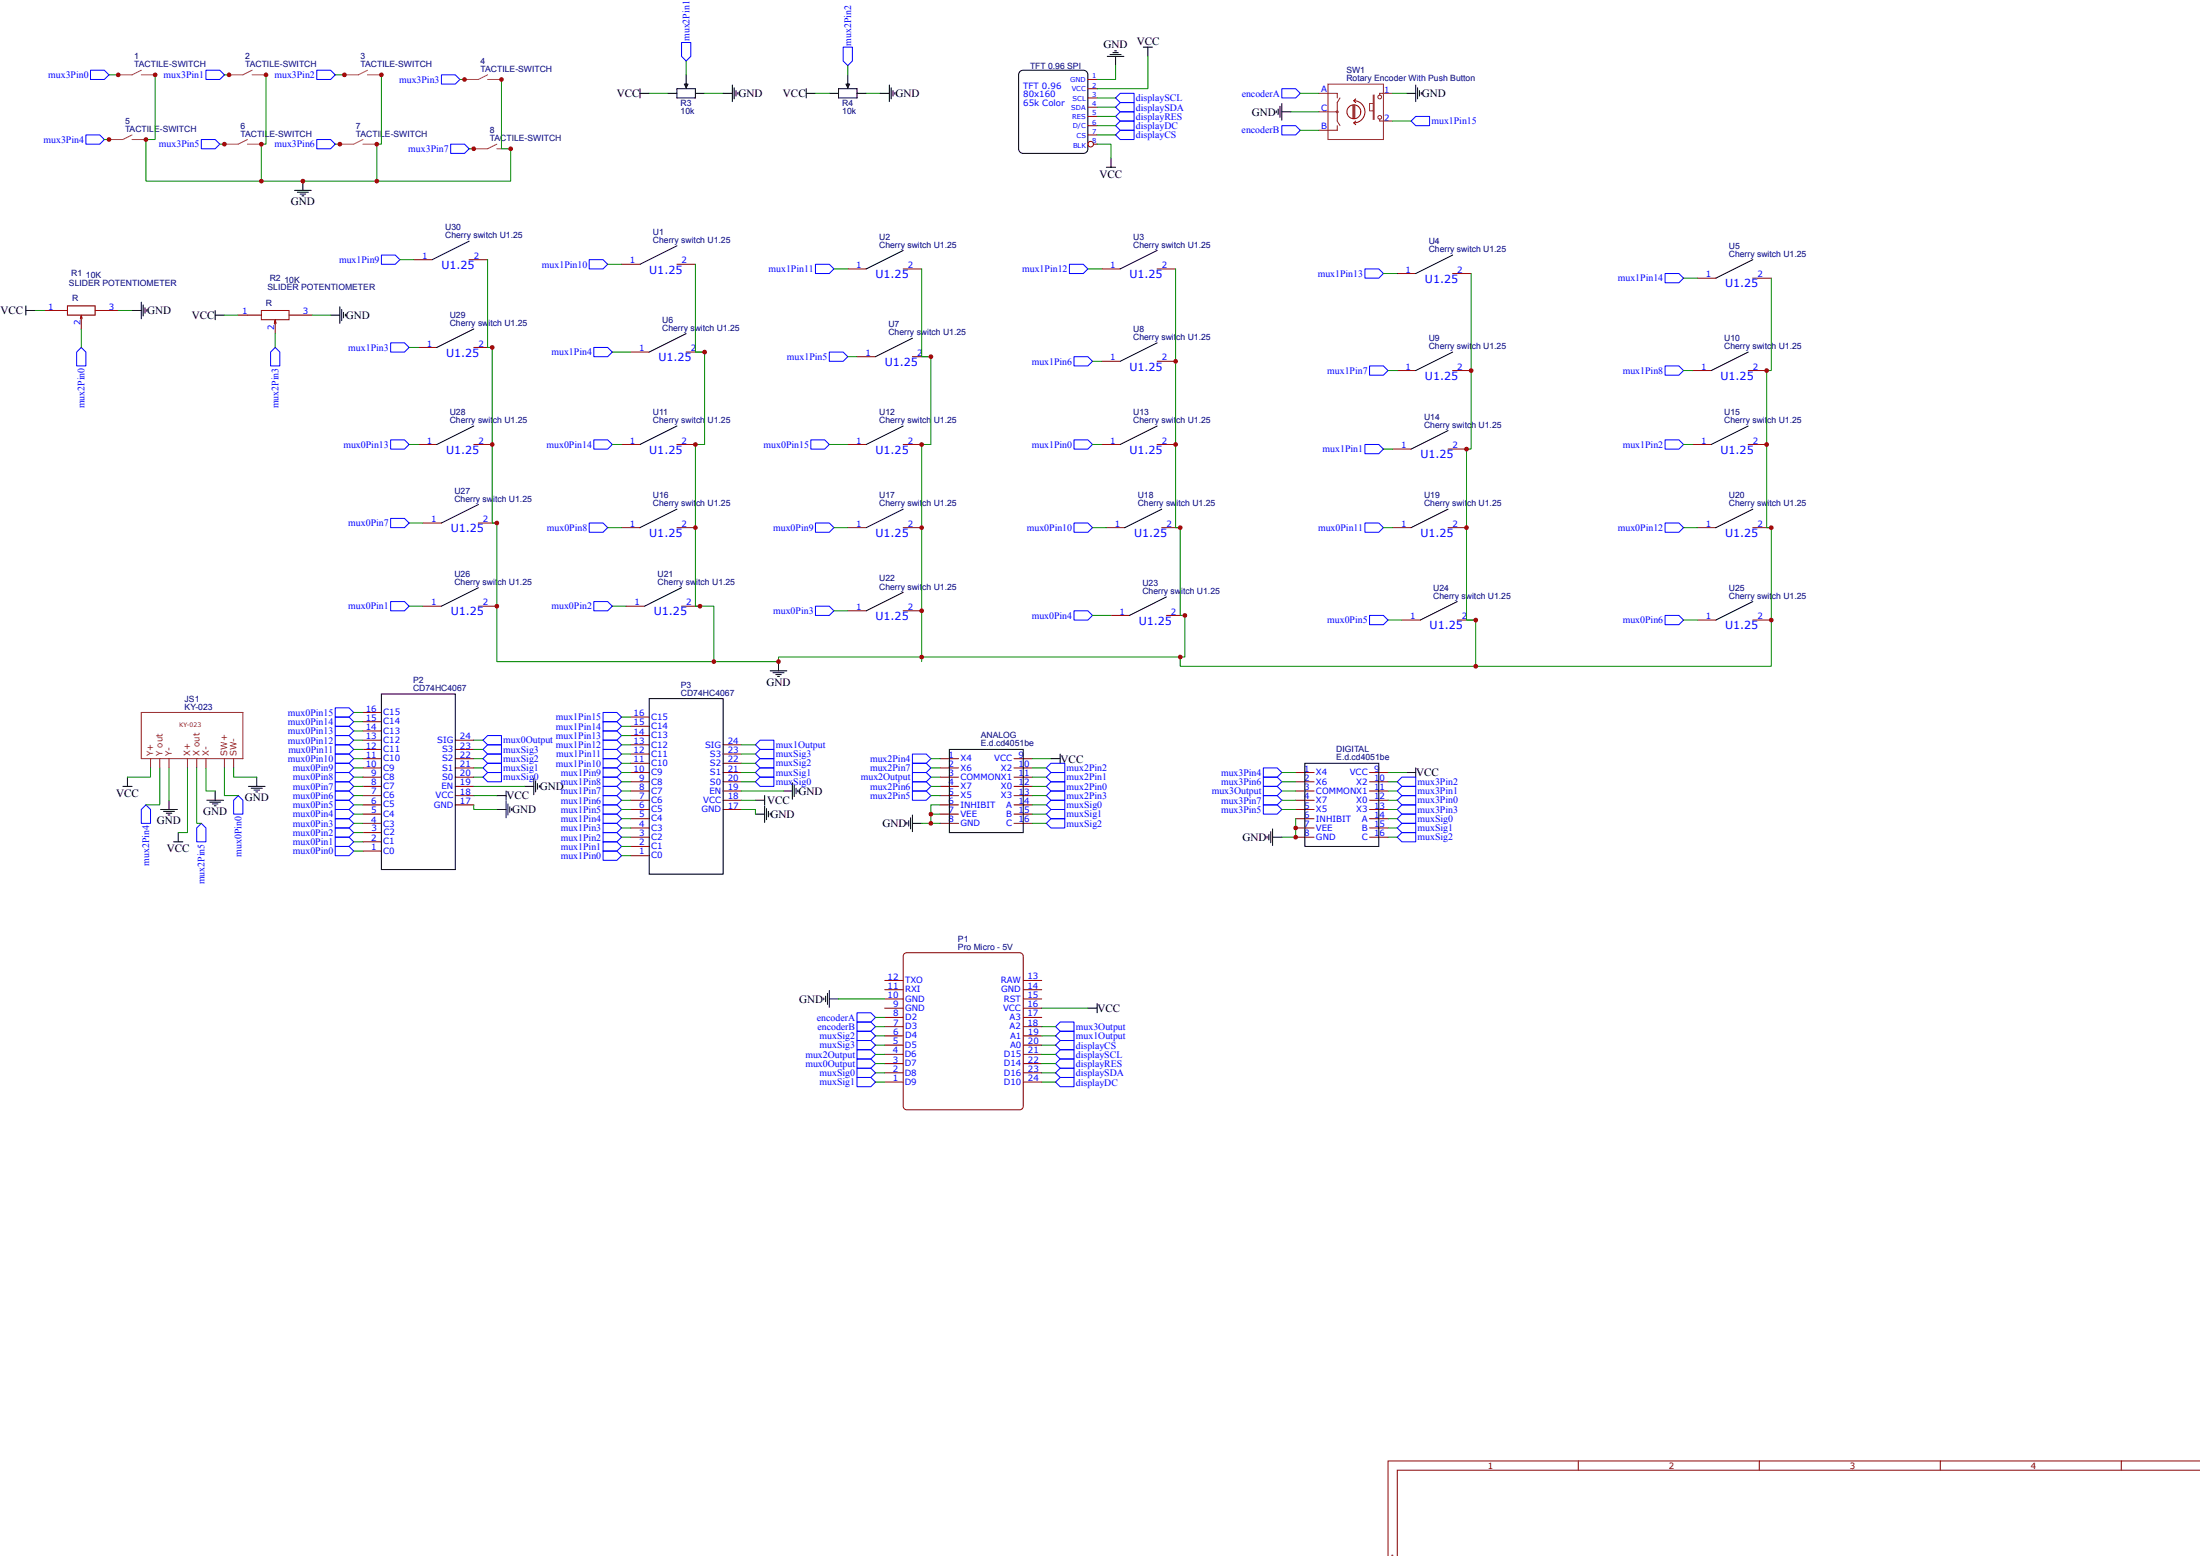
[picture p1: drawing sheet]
<svg xmlns="http://www.w3.org/2000/svg" width="420mm" height="297mm" viewBox="0 0 420 297" stroke-linecap="round" stroke-linejoin="round" font-family="sans-serif">
<path d="M301.4 278.9v1.7M336 278.9v1.7M370.6 278.9v1.7M405.2 278.9v1.7M420.2 278.9h-155.1v18.2M420.2 280.6h-153.3v16.5" fill="none" stroke="#800" stroke-width=".19"/>
<path d="M172.7 182.1l.5-.2h21.5a.71 .71 0 0 1 .7 .7v28.5a.71 .71 0 0 1-.7 .7h-21.5a.71 .71 0 0 1-.7-.7v-28.5z" fill="#fff"/>
<path d="M172.7 182.1l.5-.2h21.5a.71 .71 0 0 1 .7 .7v28.5a.71 .71 0 0 1-.7 .7h-21.5a.71 .71 0 0 1-.7-.7v-28.5z" fill="none" stroke="#800000" stroke-width=".19"/>
<g fill="none" stroke="#800" stroke-width=".19">
<path d="M207.8 15.2h1.7M207.8 16.9h1.7M207.8 18.7h1.7M207.8 20.5h1.7M207.8 22.2h1.7M207.8 24h1.7M207.8 25.8h1.7M208.8 27.5h.7M8.5 59.3h4.4M12.9 58.4h5.3v1.7h-5.3zM18.2 59.3h4.4M49.9 59.3h5.3v1.7h-5.3z"/>
<path d="M79 49.6h3.5M89.6 49.6h3.5M118.7 50.4h3.5M129.3 50.4h3.5M161.9 51.3h3.6M172.5 51.3h3.5M210.4 51.3h3.6M221 51.3h3.5M266.9 52.2h3.5M277.5 52.2h3.5M324.2 53.1h3.5M334.8 53.1h3.5"/>
<path d="M15.3 60.9l.2-.8v2.7M15.5 60.1l.2 .8M45.5 60.1h4.4M52.4 61.7l.2-.7v2.7M52.6 61l.1 .7M55.2 60.1h4.4M79.9 66.3h3.5M90.5 66.3h3.5M120.5 67.2h3.5M131.1 67.2h3.5M163.7 68.1h3.5M174.3 68.1h3.5"/>
<path d="M210.4 69h3.6M221 69h3.5M266.9 70.7h3.5M277.5 70.7h3.5M323.3 70.7h3.5M333.9 70.7h3.5M79.9 84.8h3.5M80.8 99.8h3.5M90.5 84.8h3.5M91.4 99.8h3.5M118.7 84.8h3.5M129.3 84.8h3.5"/>
<path d="M161.9 84.8h3.6M172.5 84.8h3.5M210.4 84.8h3.6M221 84.8h3.5M266 85.7h3.5M276.6 85.7h3.5M323.3 84.8h3.5M333.9 84.8h3.5M80.8 115.7h3.5M91.4 115.7h3.5M118.7 100.7h3.5M119.6 115.7h3.5"/>
<path d="M129.3 100.7h3.5M130.2 115.7h3.5M161.9 100.7h3.6M161.9 116.6h3.6M172.5 100.7h3.5M172.5 116.6h3.5M211.3 100.7h3.5M212.2 117.5h3.5M221.9 100.7h3.5M222.8 117.5h3.5M266 100.7h3.5M267.8 118.4h3.5"/>
<path d="M276.6 100.7h3.5M278.3 118.4h3.6M324.2 100.7h3.5M324.2 118.4h3.5M334.8 100.7h3.5M334.8 118.4h3.5M69.3 139.5h3.5M69.3 137.8h3.5M69.3 136h3.5M120.5 138.6h3.5M120.5 136.9h3.5M69.3 158.9h3.5"/>
<path d="M69.3 157.2h3.5M69.3 155.4h3.5M69.3 153.6h3.5M69.3 151.9h3.5M69.3 150.1h3.5M69.3 148.3h3.5M69.3 146.6h3.5M69.3 144.8h3.5M69.3 143.1h3.5M69.3 141.3h3.5M87 153.6h3.5M87 151.9h3.5"/>
<path d="M87 150.1h3.5M87 148.3h3.5M87 146.6h3.5M87 144.8h3.5M87 143.1h3.5M87 141.3h3.5M120.5 159.8h3.5M120.5 158h3.5M120.5 156.3h3.5M120.5 154.5h3.5M120.5 152.8h3.5M120.5 151h3.5"/>
<path d="M120.5 149.2h3.5M120.5 147.5h3.5M120.5 145.7h3.5M120.5 143.9h3.5M120.5 142.2h3.5M120.5 140.4h3.5M138.1 154.5h3.5M138.1 152.8h3.5M138.1 151h3.5M138.1 149.2h3.5M138.1 147.5h3.5M138.1 145.7h3.5"/>
<path d="M138.1 143.9h3.5M138.1 142.2h3.5M179.6 157.2h3.5M179.6 155.4h3.5M179.6 153.6h3.5M179.6 151.9h3.5M179.6 150.1h3.5M179.6 148.3h3.5M179.6 146.6h3.5M179.6 144.8h3.5M193.7 157.2h3.5M193.7 155.4h3.5"/>
<path d="M193.7 153.6h3.5M193.7 151.9h3.5M193.7 150.1h3.5M193.7 148.3h3.5M193.7 146.6h3.5M193.7 144.8h3.5M247.5 159.8h3.5M247.5 158h3.5M247.5 156.3h3.5M247.5 154.5h3.5M247.5 152.8h3.5M247.5 151h3.5"/>
<path d="M247.5 149.2h3.5M247.5 147.5h3.5M261.6 159.8h3.5M261.6 158h3.5M261.6 156.3h3.5M261.6 154.5h3.5M261.6 152.8h3.5M261.6 151h3.5M261.6 149.2h3.5M261.6 147.5h3.5M69.3 162.5h3.5M69.3 160.7h3.5"/>
<path d="M120.5 163.3h3.5M120.5 161.6h3.5M169 199.5h3.5M169 197.7h3.5M169 196h3.5M169 194.2h3.5M169 192.4h3.5M169 190.7h3.5M169 188.9h3.5M169 187.1h3.5M195.4 199.5h3.6M195.4 197.7h3.6"/>
<path d="M195.4 196h3.6M195.4 194.2h3.6M195.4 192.4h3.6M195.4 190.7h3.6M195.4 188.9h3.6M195.4 187.1h3.6M169 206.6h3.5M169 204.8h3.5M169 203h3.5M169 201.3h3.5M195.4 206.6h3.6M195.4 204.8h3.6"/>
<path d="M195.4 203h3.6M195.4 201.3h3.6"/>
<circle cx="208.3" cy="27.5" r=".53"/>
</g>
<g fill="none" stroke="#000" stroke-width=".19">
<path d="M122.2 17.8h1.8M122.2 16.9v1.8M127.5 17.8h1.8M129.3 16.9h3.5v1.8h-3.5zM130.7 16.1h.7l-.3 .7zM131.1 14.3v1.8M132.8 17.8h1.8M138.1 17.8h1.8M139.9 16.2v3.2M140.2 16.8v2.1M140.6 17.3v1M140.9 17.6v.4"/>
<path d="M154 17.8h1.8M154 16.9v1.8M158.4 17.8h1.8M160.2 16.9h3.5v1.8h-3.5zM161.6 16.1h.7l-.4 .7zM161.9 14.3v1.8M163.7 17.8h1.8M168.1 17.8h1.8M169.9 16.2v3.2M170.2 16.8v2.1M170.6 17.3v1M170.9 17.6v.4"/>
<path d="M194.8 13.7l.6-.3h11.5a.88 .88 0 0 1 .9 .9v14.1a.88 .88 0 0 1-.9 .9h-11.5a.88 .88 0 0 1-.8-.9v-14.1zM211.5 10.8h3.2M212 10.4h2.1M212.5 10.1h1.1M212.9 9.7h.4M213.1 10.8v1.7M218.4 9h1.7M219.3 9v1.8M244.8 19.8v3.1M268.6 17.8h1.8M270.4 16.2v3.2M270.8 16.8v2.1"/>
<path d="M271.1 17.3v1M271.5 17.6v.4M56.3 36.3h3.1M56.8 36.7h2.1M57.3 37h1.1M57.7 37.4h.3M57.9 34.6v1.7M211.3 31.9h1.8M212.2 30.2v1.7M243.8 21.2v.3M244.1 20.8v1.1M244.5 20.3v2.1"/>
<path d="M244.8 21.3h1.8M4.9 59.3h1.8M4.9 58.4v1.7M25.2 59.3h1.8M27 57.7v3.2M27.3 58.2v2.1M27.7 58.7v1.1M28 59.1v.3M41.1 59.3v1.7M64.9 58.6v3.1M65.3 59.1v2.1M65.6 59.6v1.1"/>
<path d="M66 60v.3M89.6 46l-7.1 3.6M129.3 46.9l-7.1 3.5M172.5 47.8l-7 3.5M221 47.8l-7 3.5M277.5 48.7l-7.1 3.5M334.8 49.6l-7.1 3.5M41.1 60.1h1.8M63.1 60.1h1.8M90.5 62.8l-7.1 3.5M131.1 63.7l-7.1 3.5M174.3 64.6l-7.1 3.5"/>
<path d="M221 65.4l-7 3.6M277.5 67.2l-7.1 3.5M333.9 67.2l-7.1 3.5M90.5 81.3l-7.1 3.5M91.4 96.3l-7.1 3.5M129.3 81.3l-7.1 3.5M129.3 97.2l-7.1 3.5M172.5 81.3l-7 3.5M172.5 97.2l-7 3.5M221 81.3l-7 3.5M221.9 97.2l-7.1 3.5M276.6 82.2l-7.1 3.5"/>
<path d="M276.6 97.2l-7.1 3.5M333.9 81.3l-7.1 3.5M334.8 97.2l-7.1 3.5M91.4 112.2l-7.1 3.5M130.2 112.2l-7.1 3.5M172.5 113.1l-7 3.5M222.8 113.9l-7.1 3.6M278.3 114.8l-7 3.6M334.8 114.8l-7.1 3.6M72.8 132.5h14.2v33.5h-14.2zM124 133.4h14.1v33.5h-14.1zM147.1 128.1h3.2"/>
<path d="M147.6 128.4h2.2M148.2 128.8h1M148.5 129.1h.4M148.7 126.3v1.8M23.5 150.1h1.7M24.3 148.3v1.8M30.7 154.5h3.2M31.2 154.9h2.1M31.7 155.2h1.1M32.1 155.6h.4M32.3 152.8v1.7M34 158.9v1.8"/>
<path d="M39.5 152.8h3.2M40 153.1h2.2M40.6 153.5h1M40.9 153.8h.4M41.1 151v1.8M47.4 150.1h3.2M48 150.5h2.1M48.5 150.8h1.1M48.9 151.2h.3M49 148.3v1.8M94.9 151.9h1.8M94.9 154.5h1.8"/>
<path d="M96.7 151v1.8M96.7 152.9v3.2M97 153.5v2.1M97.4 154v1M97.7 154.3v.4M100.2 150.1h1.8M102 148.5v3.2M102.3 149v2.2M102.7 149.6v1M103 149.9v.4M144.3 152.8h1.7M144.3 155.4h1.7"/>
<path d="M146 151.9v1.7M146 153.8v3.2M146.4 154.3v2.2M146.8 154.9v1M147.1 155.2v.4M149.6 151h1.7M151.3 149.4v3.2M151.7 149.9v2.1M152 150.5v1M152.4 150.8v.4M173.2 157v.3M173.6 156.6v1.1"/>
<path d="M173.9 156.1v2.1M174.3 157.2h1.7M174.3 155.6v3.2M181.3 143.1h14.1v15.8h-14.1zM200.7 144.8h1.8M202.5 143.9v1.8M242 159.6v.4M242.4 159.3v1M242.7 158.8v2.1M243.1 159.8h1.7M243.1 158.2v3.2M249.2 145.7h14.1v15.9h-14.1z"/>
<path d="M268.6 147.5h1.8M270.4 146.6v1.7M33.2 160.7h1.7M157.3 190.5v.4M157.7 190.1v1.1M158 189.6v2.1M158.4 190.7h1.8M158.4 189.1v3.2M207.8 192.4h1.7M209.5 191.6v1.7"/>
</g>
<g fill="none" stroke="#a54b4b" stroke-width=".19">
<path d="M22.6 14.3h.1M27 13.4l-1.8 .9h-2.6M27 14.3h2.6M29.6 14.3h.1M43.7 14.3h.1M48.2 13.4l-1.8 .9h-2.7M48.2 14.3h2.6M50.8 14.3h.1M65.8 14.3h.1M70.2 13.4l-1.8 .9h-2.6M70.2 14.3h2.6M72.8 14.3h.1"/>
<path d="M88.7 15.2h.1M93.1 14.3l-1.7 .9h-2.7M93.1 15.2h2.7M95.8 15.2h.1M20.8 26.6h.1M25.2 25.8l-1.7 .8h-2.7M25.2 26.6h2.7M27.9 26.6h.1M42.9 27.5h.1M47.3 26.6l-1.8 .9h-2.6M47.3 27.5h2.6M49.9 27.5h.1"/>
<path d="M64.9 27.5h.1M69.3 26.6l-1.7 .9h-2.7M69.3 27.5h2.7M72 27.5h.1M90.5 28.4h.1M94.9 27.5l-1.8 .9h-2.6M94.9 28.4h2.6M97.5 28.4h.1"/>
</g>
<g fill="none" stroke="#8d2323" stroke-width=".19">
<path d="M131.1 16.1v.7M161.9 16.1v.7M251.9 17.8h3.5v.9M253.6 16.1h10.6v10.5h-10.6zM255.9 18.7l-.5 .9v3.5l.5 .9M262.3 18.2h.2v4.6h-.2zM262.3 19.8h-.7v1.4h.7M266 17.8h-2.5v.4M251.9 21.3h3.5M255.4 24v.9h-3.5M263.5 22.8v.3h2.5M27 136h19.4v8.8h-19.4z"/>
<path d="M28.8 144.8v1.8M30.5 144.8v1.8M32.3 144.8v1.8M35.8 144.8v1.8M37.6 144.8v1.8M39.3 144.8v1.8M42.9 144.8v1.8M44.6 144.8v1.8"/>
<circle cx="263.5" cy="18.5" r=".35"/>
<circle cx="255.4" cy="21.3" r=".18"/>
<circle cx="263.5" cy="22.4" r=".35"/>
</g>
<path d="M258.6 19.2a2.12 2.12 0 0 1 2.1 2.1 2.12 2.12 0 0 1-2.1 2.2M258.6 19.2l.3 .4M258.9 18.9l-.3 .3M258.4 20.1v2.5M258.6 23.5l.3 .3M258.6 20.1v2.5M258.8 20.1v2.5M258.9 23.1l-.3 .4M259.9 21.3a1.32 1.32 0 0 0-1.9-1.1 1.32 1.32 0 0 0-.2 2.2 1.32 1.32 0 0 0 2.1-.8v-.2" fill="none" stroke="#840000" stroke-width=".19"/>
<path d="M130.7 16.1h.7l-.3 .7zM161.6 16.1h.7l-.4 .7z" fill="#000"/>
<g fill="none" stroke="#080" stroke-width=".19">
<path d="M20.8 14.3h1.8M29.6 14.3v12.3h-1.7v8h22M42.9 14.3h.8M50.8 14.3v13.2h-.9v7.1h47.6v-6.2h-1.7v-13.2M64 14.3h1.8M72.8 14.3v13.2h-.8v7.1M87.8 15.2h.9M124 17.8h3.5M131.1 11.6v2.7M134.6 17.8h3.5M155.8 17.8h2.6M161.9 12.5v1.8"/>
<path d="M165.5 17.8h2.6M209.5 18.7h3.6M213.1 12.5v2.7h-3.6M219.3 10.8v6.1h-9.8M248.4 17.8h3.5M266 17.8h2.6M19.9 26.6h.9M42 27.5h.9M64 27.5h.9M89.6 28.4h.9M209.5 27.5h2.7v2.7M209.5 20.5h3.6"/>
<path d="M209.5 22.2h3.6M209.5 24h3.6M209.5 25.8h3.6M246.6 21.3h5.3M248.4 24.9h3.5M266 23.1h3.5M6.7 59.3h1.8M22.6 59.3h2.6M76.4 49.6h2.6M93.1 49.6v16.7h.9v33.5h.9v26.5h53.8v-.9h77.6v-7.9h-.9v-16.8h-.9v-49.4M116.1 50.4h2.6M132.8 50.4v16.8h1.8v17.6h-1.8v30.9h3.5v10.6"/>
<path d="M159.3 51.3h2.6M176 51.3v16.8h1.8v16.7h-1.8v41.5M207.8 51.3h2.6M264.2 52.2h2.7M281 52.2v33.5h-.9v32.7h1.8v8.8h-56.5v-1.8M321.6 53.1h2.6M338.3 53.1v17.6h-.9v30h.9v26.5h-56.4M15.5 62.8v3.5M42.9 60.1h2.6M52.6 63.7v2.6M59.6 60.1h3.5M78.1 66.3h1.8"/>
<path d="M116.9 67.2h3.6M161.9 68.1h1.8M208.7 69h1.7M265.1 70.7h1.8M321.6 70.7h1.7M78.1 84.8h1.8M78.1 99.8h2.7M116.9 84.8h1.8M158.4 84.8h3.5M208.7 84.8h1.7M264.2 85.7h1.8M321.6 84.8h1.7"/>
<path d="M78.1 115.7h2.7M116.1 100.7h2.6M116.9 115.7h2.7M159.3 100.7h2.6M159.3 116.6h2.6M208.7 100.7h2.6M208.7 117.5h3.5M264.2 100.7h1.8M265.1 118.4h2.7M321.6 100.7h2.6M321.6 118.4h2.6M67.6 136h1.7"/>
<path d="M67.6 137.8h1.7M67.6 139.5h1.7M118.7 136.9h1.8M118.7 138.6h1.8M28.8 146.6v1.7h-4.5M30.5 146.6v7h-2.6M32.3 146.6v6.2M35.8 146.6v12.3h-1.8M37.6 146.6v10.6h.9M39.3 146.6v4.4h1.8M42.9 146.6v5.3h2.6M44.6 146.6v1.7h4.4"/>
<path d="M67.6 157.2h1.7M67.6 151.9h1.7M67.6 144.8h1.7M67.6 150.1h1.7M67.6 141.3h1.7M67.6 143.1h1.7M67.6 146.6h1.7M67.6 148.3h1.7M67.6 153.6h1.7M67.6 155.4h1.7M67.6 158.9h1.7M90.5 153.6v.9h4.4"/>
<path d="M90.5 151.9h4.4M90.5 144.8h1.8M90.5 150.1h9.7M90.5 141.3h1.8M90.5 143.1h1.8M90.5 146.6h1.8M90.5 148.3h1.8M118.7 152.8h1.8M118.7 147.5h1.8M118.7 151h1.8M118.7 140.4h1.8M118.7 142.2h1.8"/>
<path d="M118.7 143.9h1.8M118.7 145.7h1.8M118.7 149.2h1.8M118.7 154.5h1.8M118.7 156.3h1.8M118.7 158h1.8M118.7 159.8h1.8M141.6 154.5h2.7v.9M141.6 152.8h2.7M141.6 147.5h2.7M141.6 151h8M141.6 142.2h2.7"/>
<path d="M141.6 143.9h2.7M141.6 145.7h2.7M141.6 149.2h2.7M176 157.2h3.6M177.8 151.9h1.8M177.8 144.8h1.8M177.8 150.1h1.8M177.8 146.6h1.8M177.8 148.3h1.8M179.6 155.4h-1.8v1.8M179.6 153.6h-1.8v1.8M197.2 157.2h2.6"/>
<path d="M197.2 151.9h2.6M197.2 144.8h3.5M197.2 150.1h2.6M197.2 146.6h2.6M197.2 148.3h2.6M197.2 153.6h2.6M197.2 155.4h2.6M244.8 152.8h2.7M244.8 147.5h2.7M244.8 151h2.7M244.8 149.2h2.7M244.8 154.5h2.7"/>
<path d="M247.5 156.3v3.5h-2.7M265.1 152.8h1.8M265.1 147.5h3.5M265.1 151h1.8M265.1 149.2h1.8M265.1 154.5h1.8M265.1 156.3h1.8M265.1 158h1.8M265.1 159.8h1.8M67.6 160.7h1.7M67.6 162.5h1.7M118.7 161.6h1.8"/>
<path d="M118.7 163.3h1.8M160.2 190.7h8.8M167.2 194.2h1.8M167.2 196h1.8M167.2 197.7h1.8M167.2 199.5h1.8M199 192.4h8.8M199 196h2.6M199 197.7h2.6M199 199.5h2.6M167.2 201.3h1.8M167.2 203h1.8"/>
<path d="M167.2 204.8h1.8M167.2 206.6h1.8M199 201.3h2.6M199 203h2.6M199 204.8h2.6M199 206.6h2.6"/>
</g>
<g fill="none" stroke="#00f" stroke-width=".19">
<path d="M17.3 13.4h2.6l.9 .9-.9 .9h-2.6zM39.3 13.4h2.7l.9 .9-.9 .9h-2.7zM60.5 13.4h2.6l.9 .9-.9 .9h-2.6zM84.3 14.3h2.7l.8 .9-.8 .9h-2.7zM130.2 8.1h1.7v2.7l-.8 .8-.9-.8zM161 9h1.8v2.6l-.9 .9-.9-.9zM213.1 18.7l.9-.9h2.6v1.8h-2.6zM244.8 16.9h2.7l.9 .9-.9 .9h-2.7zM16.4 25.8h2.6l.9 .8-.9 .9h-2.6zM38.5 26.6h2.6l.9 .9-.9 .9h-2.6zM60.5 26.6h2.6l.9 .9-.9 .9h-2.6zM86.1 27.5h2.6l.9 .9-.9 .9h-2.6z"/>
<path d="M213.1 25.8l.9-.9h2.6v1.7h-2.6zM213.1 24l.9-.9h2.6v1.8h-2.6zM213.1 22.2l.9-.9h2.6v1.8h-2.6zM213.1 20.5l.9-.9h2.6v1.7h-2.6zM244.8 24h2.7l.9 .9-.9 .9h-2.7zM269.5 23.1l.9-.9h2.6v1.8h-2.6zM72.8 48.7h2.7l.9 .9-.9 .8h-2.7zM112.5 49.6h2.7l.9 .8-.9 .9h-2.7zM155.8 50.4h2.6l.9 .9-.9 .9h-2.6zM204.3 50.4h2.6l.9 .9-.9 .9h-2.6zM260.7 51.3h2.6l.9 .9-.9 .9h-2.6zM318 52.2h2.7l.9 .9-.9 .9h-2.7z"/>
<path d="M15.5 66.3l.9 .9v2.7h-1.8v-2.7zM52.6 66.3l.8 .9v2.7h-1.7v-2.7zM74.6 65.4h2.7l.8 .9-.8 .9h-2.7zM113.4 66.3h2.7l.8 .9-.8 .9h-2.7zM158.4 67.2h2.6l.9 .9-.9 .9h-2.6zM205.1 68.1h2.7l.9 .9-.9 .9h-2.7zM261.6 69.9h2.6l.9 .8-.9 .9h-2.6zM318 69.9h2.7l.9 .8-.9 .9h-2.7zM74.6 99h2.7l.8 .8-.8 .9h-2.7zM74.6 84h2.7l.8 .8-.8 .9h-2.7zM112.5 99.8h2.7l.9 .9-.9 .9h-2.7zM113.4 84h2.7l.8 .8-.8 .9h-2.7z"/>
<path d="M154.9 84h2.6l.9 .8-.9 .9h-2.6zM155.8 99.8h2.6l.9 .9-.9 .9h-2.6zM205.1 84h2.7l.9 .8-.9 .9h-2.7zM205.1 99.8h2.7l.9 .9-.9 .9h-2.7zM260.7 84.8h2.6l.9 .9-.9 .9h-2.6zM260.7 99.8h2.6l.9 .9-.9 .9h-2.6zM318 84h2.7l.9 .8-.9 .9h-2.7zM318 99.8h2.7l.9 .9-.9 .9h-2.7zM74.6 114.8h2.7l.8 .9-.8 .9h-2.7zM113.4 114.8h2.7l.8 .9-.8 .9h-2.7zM155.8 115.7h2.6l.9 .9-.9 .9h-2.6zM205.1 116.6h2.7l.9 .9-.9 .9h-2.7z"/>
<path d="M261.6 117.5h2.6l.9 .9-.9 .8h-2.6zM318 117.5h2.7l.9 .9-.9 .8h-2.7zM64 135.1h2.7l.9 .9-.9 .9h-2.7zM64 136.9h2.7l.9 .9-.9 .8h-2.7zM64 138.6h2.7l.9 .9-.9 .9h-2.7zM115.2 136h2.6l.9 .9-.9 .9h-2.6zM115.2 137.8h2.6l.9 .8-.9 .9h-2.6zM115.2 139.5h2.6l.9 .9-.9 .9h-2.6zM27.9 153.6l.9 .9v2.7h-1.8v-2.7zM38.5 157.2l.8 .8v2.7h-1.7v-2.7zM45.5 151.9l.9 .9v2.6h-1.8v-2.6zM64 140.4h2.7l.9 .9-.9 .9h-2.7z"/>
<path d="M64 142.2h2.7l.9 .9-.9 .8h-2.7zM64 143.9h2.7l.9 .9-.9 .9h-2.7zM64 145.7h2.7l.9 .9-.9 .9h-2.7zM64 147.5h2.7l.9 .8-.9 .9h-2.7zM64 149.2h2.7l.9 .9-.9 .9h-2.7zM64 151h2.7l.9 .9-.9 .9h-2.7zM64 152.8h2.7l.9 .8-.9 .9h-2.7zM64 154.5h2.7l.9 .9-.9 .9h-2.7zM64 156.3h2.7l.9 .9-.9 .8h-2.7zM64 158h2.7l.9 .9-.9 .9h-2.7zM64 159.8h2.7l.9 .9-.9 .9h-2.7zM92.3 141.3l.8-.9h2.7v1.8h-2.7z"/>
<path d="M92.3 144.8l.8-.9h2.7v1.8h-2.7zM92.3 148.3l.8-.8h2.7v1.7h-2.7zM93.1 142.2h2.7v1.7h-2.7l-.8-.8zM93.1 145.7h2.7v1.8h-2.7l-.8-.9zM115.2 141.3h2.6l.9 .9-.9 .9h-2.6zM115.2 143.1h2.6l.9 .8-.9 .9h-2.6zM115.2 144.8h2.6l.9 .9-.9 .9h-2.6zM115.2 146.6h2.6l.9 .9-.9 .8h-2.6zM115.2 148.3h2.6l.9 .9-.9 .9h-2.6zM115.2 150.1h2.6l.9 .9-.9 .9h-2.6zM115.2 151.9h2.6l.9 .9-.9 .8h-2.6zM115.2 153.6h2.6l.9 .9-.9 .9h-2.6z"/>
<path d="M115.2 155.4h2.6l.9 .9-.9 .9h-2.6zM115.2 157.2h2.6l.9 .8-.9 .9h-2.6zM115.2 158.9h2.6l.9 .9-.9 .9h-2.6zM144.3 142.2l.9-.9h2.6v1.8h-2.6zM144.3 143.9l.9-.8h2.6v1.7h-2.6zM144.3 145.7l.9-.9h2.6v1.8h-2.6zM144.3 147.5l.9-.9h2.6v1.7h-2.6zM144.3 149.2l.9-.9h2.6v1.8h-2.6zM174.3 143.9h2.6l.9 .9-.9 .9h-2.6zM174.3 145.7h2.6l.9 .9-.9 .9h-2.6zM174.3 147.5h2.6l.9 .8-.9 .9h-2.6zM174.3 149.2h2.6l.9 .9-.9 .9h-2.6z"/>
<path d="M174.3 151h2.6l.9 .9-.9 .9h-2.6zM199.8 146.6l.9-.9h2.7v1.8h-2.7zM199.8 148.3l.9-.8h2.7v1.7h-2.7zM199.8 150.1l.9-.9h2.7v1.8h-2.7zM199.8 151.9l.9-.9h2.7v1.8h-2.7zM199.8 153.6l.9-.8h2.7v1.7h-2.7zM199.8 155.4l.9-.9h2.7v1.8h-2.7zM199.8 157.2l.9-.9h2.7v1.7h-2.7zM241.3 146.6h2.6l.9 .9-.9 .8h-2.6zM241.3 148.3h2.6l.9 .9-.9 .9h-2.6zM241.3 150.1h2.6l.9 .9-.9 .9h-2.6zM241.3 151.9h2.6l.9 .9-.9 .8h-2.6z"/>
<path d="M241.3 153.6h2.6l.9 .9-.9 .9h-2.6zM266.9 149.2l.9-.9h2.6v1.8h-2.6zM266.9 151l.9-.9h2.6v1.8h-2.6zM266.9 152.8l.9-.9h2.6v1.7h-2.6zM266.9 154.5l.9-.9h2.6v1.8h-2.6zM266.9 156.3l.9-.9h2.6v1.8h-2.6zM266.9 158l.9-.8h2.6v1.7h-2.6zM266.9 159.8l.9-.9h2.6v1.8h-2.6zM64 161.6h2.7l.9 .9-.9 .8h-2.7zM115.2 160.7h2.6l.9 .9-.9 .9h-2.6zM115.2 162.5h2.6l.9 .8-.9 .9h-2.6zM163.7 193.3h2.6l.9 .9-.9 .9h-2.6z"/>
<path d="M163.7 195.1h2.6l.9 .9-.9 .9h-2.6zM163.7 196.9h2.6l.9 .8-.9 .9h-2.6zM163.7 198.6h2.6l.9 .9-.9 .9h-2.6zM201.6 199.5l.9-.9h2.6v1.8h-2.6zM202.5 195.1h2.6v1.8h-2.6l-.9-.9zM202.5 196.9h2.6v1.7h-2.6l-.9-.9zM163.7 200.4h2.6l.9 .9-.9 .8h-2.6zM163.7 202.1h2.6l.9 .9-.9 .9h-2.6zM163.7 203.9h2.6l.9 .9-.9 .9h-2.6zM163.7 205.7h2.6l.9 .9-.9 .8h-2.6zM201.6 206.6l.9-.9h2.6v1.7h-2.6zM202.5 200.4h2.6v1.7h-2.6l-.9-.8z"/>
<path d="M202.5 202.1h2.6v1.8h-2.6l-.9-.9zM202.5 203.9h2.6v1.8h-2.6l-.9-.9z"/>
</g>
<g fill="#c00">
<circle cx="177.8" cy="157.2" r=".44"/>
<circle cx="177.8" cy="155.4" r=".44"/>
<circle cx="247.5" cy="159.8" r=".44"/>
<circle cx="247.5" cy="158" r=".44"/>
<circle cx="94.9" cy="99.8" r=".44"/>
<circle cx="94" cy="84.8" r=".44"/>
<circle cx="94" cy="66.3" r=".44"/>
<circle cx="132.8" cy="100.7" r=".44"/>
<circle cx="133.7" cy="115.7" r=".44"/>
<circle cx="132.8" cy="84.8" r=".44"/>
<circle cx="134.6" cy="67.2" r=".44"/>
<circle cx="177.8" cy="68.1" r=".44"/>
<circle cx="176" cy="84.8" r=".44"/>
<circle cx="176" cy="100.7" r=".44"/>
<circle cx="176" cy="116.6" r=".44"/>
<circle cx="224.5" cy="69" r=".44"/>
<circle cx="224.5" cy="84.8" r=".44"/>
<circle cx="225.4" cy="100.7" r=".44"/>
<circle cx="281" cy="70.7" r=".44"/>
<circle cx="280.1" cy="85.7" r=".44"/>
<circle cx="280.1" cy="100.7" r=".44"/>
<circle cx="281.9" cy="118.4" r=".44"/>
<circle cx="337.4" cy="70.7" r=".44"/>
<circle cx="337.4" cy="84.8" r=".44"/>
<circle cx="338.3" cy="100.7" r=".44"/>
<circle cx="338.3" cy="118.4" r=".44"/>
<circle cx="29.6" cy="14.3" r=".44"/>
<circle cx="27.9" cy="26.6" r=".44"/>
<circle cx="50.8" cy="14.3" r=".44"/>
<circle cx="49.9" cy="27.5" r=".44"/>
<circle cx="72.8" cy="14.3" r=".44"/>
<circle cx="72" cy="27.5" r=".44"/>
<circle cx="95.8" cy="15.2" r=".44"/>
<circle cx="97.5" cy="28.4" r=".44"/>
<circle cx="72" cy="34.6" r=".44"/>
<circle cx="57.9" cy="34.6" r=".44"/>
<circle cx="49.9" cy="34.6" r=".44"/>
<circle cx="136.3" cy="126.3" r=".44"/>
<circle cx="94.9" cy="115.7" r=".44"/>
<circle cx="176" cy="125.4" r=".44"/>
<circle cx="148.7" cy="126.3" r=".44"/>
<circle cx="226.3" cy="117.5" r=".44"/>
<circle cx="225.4" cy="125.4" r=".44"/>
<circle cx="281.9" cy="127.2" r=".44"/>
<circle cx="22.6" cy="14.3" r=".44"/>
<circle cx="20.8" cy="26.6" r=".44"/>
<circle cx="42.9" cy="27.5" r=".44"/>
<circle cx="43.7" cy="14.3" r=".44"/>
<circle cx="65.8" cy="14.3" r=".44"/>
<circle cx="64.9" cy="27.5" r=".44"/>
<circle cx="90.5" cy="28.4" r=".44"/>
<circle cx="88.7" cy="15.2" r=".44"/>
</g>
<g font-size="2.1">
<text x="210.8" y="9.2">GND</text>
<text x="217.1" y="8.6">VCC</text>
<text x="117.8" y="18.6">VCC</text>
<text x="141" y="18.6">GND</text>
<text x="149.5" y="18.6">VCC</text>
<text x="171" y="18.6">GND</text>
<text x="239.1" y="22">GND</text>
<text x="271.6" y="18.6">GND</text>
<text x="210" y="33.9">VCC</text>
<text x="55.6" y="39.2">GND</text>
<text x=".1" y="60">VCC</text>
<text x="28.1" y="60">GND</text>
<text x="36.7" y="60.9">VCC</text>
<text x="66.1" y="60.9">GND</text>
<text x="146.4" y="130.9">GND</text>
<text x="202.6" y="145.6">VCC</text>
<text x="270.5" y="148.2">VCC</text>
<text x="22.2" y="152">VCC</text>
<text x="38.8" y="155.6">GND</text>
<text x="46.7" y="152.9">GND</text>
<text x="96.7" y="152.6">VCC</text>
<text x="97.8" y="155.3">GND</text>
<text x="103.1" y="150.8">GND</text>
<text x="146.5" y="153.5">VCC</text>
<text x="152.5" y="151.7">GND</text>
<text x="30" y="157.3">GND</text>
<text x="147.2" y="156.1">GND</text>
<text x="168.5" y="157.9">GND</text>
<text x="237.3" y="160.5">GND</text>
<text x="31.9" y="162.6">VCC</text>
<text x="152.7" y="191.4">GND</text>
<text x="209.6" y="193.2">VCC</text>
</g>
<g font-size="2.1" fill="#00f">
<text x="84.3" y="51.3">U1.25</text>
<text x="124" y="52.2">U1.25</text>
<text x="167.2" y="53.1">U1.25</text>
<text x="215.7" y="53.1">U1.25</text>
<text x="272.2" y="54">U1.25</text>
<text x="329.5" y="54.9">U1.25</text>
<text x="85.2" y="68.1">U1.25</text>
<text x="125.8" y="69">U1.25</text>
<text x="169" y="69.9">U1.25</text>
<text x="215.7" y="70.7">U1.25</text>
<text x="272.2" y="72.5">U1.25</text>
<text x="328.6" y="72.5">U1.25</text>
<text x="85.2" y="86.6">U1.25</text>
<text x="124" y="86.6">U1.25</text>
<text x="167.2" y="86.6">U1.25</text>
<text x="215.7" y="86.6">U1.25</text>
<text x="271.3" y="87.5">U1.25</text>
<text x="328.6" y="86.6">U1.25</text>
<text x="86.1" y="101.6">U1.25</text>
<text x="124" y="102.5">U1.25</text>
<text x="167.2" y="102.5">U1.25</text>
<text x="216.6" y="102.5">U1.25</text>
<text x="271.3" y="102.5">U1.25</text>
<text x="329.5" y="102.5">U1.25</text>
<text x="86.1" y="117.5">U1.25</text>
<text x="124.9" y="117.5">U1.25</text>
<text x="167.2" y="118.4">U1.25</text>
<text x="217.5" y="119.2">U1.25</text>
<text x="273" y="120.1">U1.25</text>
<text x="329.5" y="120.1">U1.25</text>
</g>
<g font-size="1.9" fill="#00f">
<text x="131.7" y="7.8" transform="rotate(-90 131.7 7.8)">mux2Pin1</text>
<text x="162.6" y="8.7" transform="rotate(-90 162.6 8.7)">mux2Pin2</text>
<text x="9.2" y="14.9">mux3Pin0</text>
<text x="31.2" y="14.9">mux3Pin1</text>
<text x="52.4" y="14.9">mux3Pin2</text>
<text x="76.2" y="15.8">mux3Pin3</text>
<text x="217" y="22.9">displayRES</text>
<text x="217" y="21.1">displaySDA</text>
<text x="217" y="19.3">displaySCL</text>
<text x="237.2" y="18.5">encoderA</text>
<text x="273.4" y="23.7">mux1Pin15</text>
<text x="8.3" y="27.3">mux3Pin4</text>
<text x="30.4" y="28.2">mux3Pin5</text>
<text x="52.4" y="28.2">mux3Pin6</text>
<text x="78" y="29">mux3Pin7</text>
<text x="217" y="26.4">displayCS</text>
<text x="217" y="24.6">displayDC</text>
<text x="237.2" y="25.5">encoderB</text>
<text x="64.8" y="50.2">mux1Pin9</text>
<text x="103.5" y="51.1">mux1Pin10</text>
<text x="146.8" y="51.9">mux1Pin11</text>
<text x="195.2" y="51.9">mux1Pin12</text>
<text x="251.7" y="52.8">mux1Pin13</text>
<text x="309" y="53.7">mux1Pin14</text>
<text x="66.5" y="66.9">mux1Pin3</text>
<text x="105.3" y="67.8">mux1Pin4</text>
<text x="150.3" y="68.7">mux1Pin5</text>
<text x="197.1" y="69.6">mux1Pin6</text>
<text x="253.5" y="71.3">mux1Pin7</text>
<text x="309.9" y="71.3">mux1Pin8</text>
<text x="16.2" y="77.9" transform="rotate(-90 16.2 77.9)">mux2Pin0</text>
<text x="53.2" y="77.9" transform="rotate(-90 53.2 77.9)">mux2Pin3</text>
<text x="65.6" y="85.5">mux0Pin13</text>
<text x="104.4" y="85.5">mux0Pin14</text>
<text x="145.8" y="85.5">mux0Pin15</text>
<text x="197.1" y="85.5">mux1Pin0</text>
<text x="252.6" y="86.3">mux1Pin1</text>
<text x="309.9" y="85.5">mux1Pin2</text>
<text x="66.5" y="100.5">mux0Pin7</text>
<text x="104.4" y="101.3">mux0Pin8</text>
<text x="147.7" y="101.3">mux0Pin9</text>
<text x="196.1" y="101.3">mux0Pin10</text>
<text x="251.7" y="101.3">mux0Pin11</text>
<text x="309" y="101.3">mux0Pin12</text>
<text x="66.5" y="116.3">mux0Pin1</text>
<text x="105.3" y="116.3">mux0Pin2</text>
<text x="147.7" y="117.2">mux0Pin3</text>
<text x="197.1" y="118.1">mux0Pin4</text>
<text x="253.5" y="119">mux0Pin5</text>
<text x="309.9" y="119">mux0Pin6</text>
<text x="55" y="136.6">mux0Pin15</text>
<text x="106.2" y="137.5">mux1Pin15</text>
<text x="55" y="138.4">mux0Pin14</text>
<text x="55" y="140.2">mux0Pin13</text>
<text x="55" y="141.9">mux0Pin12</text>
<text x="55.1" y="143.7">mux0Pin11</text>
<text x="96.1" y="141.9">mux0Output</text>
<text x="96.1" y="143.7">muxSig3</text>
<text x="106.2" y="139.3">mux1Pin14</text>
<text x="106.2" y="141">mux1Pin13</text>
<text x="106.2" y="142.8">mux1Pin12</text>
<text x="148.2" y="142.8">mux1Output</text>
<text x="55" y="145.5">mux0Pin10</text>
<text x="55.9" y="147.2">mux0Pin9</text>
<text x="55.9" y="149">mux0Pin8</text>
<text x="96.1" y="145.4">muxSig2</text>
<text x="96.1" y="147.2">muxSig1</text>
<text x="96.1" y="148.9">muxSig</text>
<text x="102" y="148.9">0</text>
<text x="106.2" y="146.3">mux1Pin10</text>
<text x="106.2" y="144.6">mux1Pin11</text>
<text x="107.1" y="148.1">mux1Pin9</text>
<text x="107.1" y="149.9">mux1Pin8</text>
<text x="148.2" y="144.5">muxSig3</text>
<text x="148.2" y="146.3">muxSig2</text>
<text x="148.2" y="148.1">muxSig1</text>
<text x="148.2" y="149.8">mux</text>
<text x="151.5" y="149.8">Sig0</text>
<text x="164.4" y="149">mux2Output</text>
<text x="166.2" y="145.5">mux2Pin4</text>
<text x="166.2" y="147.2">mux2Pin7</text>
<text x="203.7" y="147.2">mux2Pin2</text>
<text x="203.7" y="148.9">mux2Pin1</text>
<text x="233.2" y="148.1">mux3Pin4</text>
<text x="233.2" y="149.9">mux3Pin6</text>
<text x="270.8" y="149.8">mux3Pin2</text>
<text x="55.9" y="150.7">mux0Pin7</text>
<text x="55.9" y="152.5">mux0Pin6</text>
<text x="55.9" y="154.3">mux0Pin5</text>
<text x="107.1" y="151.6">mux1Pin7</text>
<text x="107.1" y="153.4">mux1Pin6</text>
<text x="107.1" y="155.2">mux1Pin5</text>
<text x="166.2" y="150.7">mux2Pin6</text>
<text x="166.2" y="152.5">mux2Pin5</text>
<text x="203.7" y="150.7">mux2Pin0</text>
<text x="203.7" y="152.5">mux2Pin3</text>
<text x="203.7" y="154.2">muxSig0</text>
<text x="203.7" y="156">muxSig1</text>
<text x="231.4" y="151.6">mux3Output</text>
<text x="233.2" y="153.4">mux3Pin7</text>
<text x="233.2" y="155.2">mux3Pin5</text>
<text x="270.8" y="151.6">mux3Pin1</text>
<text x="270.8" y="153.4">mux3Pin0</text>
<text x="270.8" y="155.1">mux3Pin3</text>
<text x="55.9" y="156">mux0Pin4</text>
<text x="55.9" y="157.8">mux0Pin3</text>
<text x="55.9" y="159.6">mux0Pin2</text>
<text x="55.9" y="161.3">mux0Pin1</text>
<text x="107.1" y="156.9">mux1Pin4</text>
<text x="107.1" y="158.7">mux1Pin3</text>
<text x="107.1" y="160.4">mux1Pin2</text>
<text x="203.7" y="157.8">muxSig2</text>
<text x="270.8" y="156.9">muxSig0</text>
<text x="270.8" y="158.6">muxSig1</text>
<text x="270.8" y="160.4">muxSig2</text>
<text x="28.5" y="165.3" transform="rotate(-90 28.5 165.3)">mux2Pin4</text>
<text x="46.1" y="163.5" transform="rotate(-90 46.1 163.5)">mux0Pin0</text>
<text x="55.9" y="163.1">mux0Pin0</text>
<text x="107.1" y="162.2">mux1Pin1</text>
<text x="107.1" y="164">mux1Pin0</text>
<text x="39.1" y="168.8" transform="rotate(-90 39.1 168.8)">mux2Pin5</text>
<text x="156" y="194.8">encoderA</text>
<text x="156.1" y="196.6">encoderB</text>
<text x="205.5" y="196.6">mux3Output</text>
<text x="153.8" y="201.9">mux2Output</text>
<text x="153.8" y="203.7">mux0Output</text>
<text x="156.5" y="198.4">muxSig2</text>
<text x="156.5" y="200.1">muxSig3</text>
<text x="205.5" y="198.3">mux1Output</text>
<text x="205.5" y="201.9">displaySCL</text>
<text x="205.5" y="203.7">displayRES</text>
<text x="205.5" y="200.2">displayCS</text>
<text x="156.5" y="205.4">muxSig0</text>
<text x="156.5" y="207.2">muxSig1</text>
<text x="205.5" y="205.4">displaySDA</text>
<text x="205.5" y="207.2">displayDC</text>
</g>
<g font-size="1.6" fill="#000080">
<text x="25.6" y="11.3">1</text>
<text x="46.8" y="11.3">2</text>
<text x="68.9" y="11.3">3</text>
<text x="25.6" y="12.9">TACTILE-SWITCH</text>
<text x="46.8" y="12.9">TACTILE-SWITCH</text>
<text x="68.9" y="12.9">TACTILE-SWITCH</text>
<text x="91.8" y="13.8">TACTILE-SWITCH</text>
<text x="91.8" y="12.2">4</text>
<text x="196.7" y="13.1">TFT 0.96 SPI</text>
<text x="257.2" y="15.4">Rotary Encoder With Push Button</text>
<text x="257.2" y="13.9">SW1</text>
<text x="23.9" y="23.7">5</text>
<text x="130" y="21.8">10k</text>
<text x="130" y="20.2">R3</text>
<text x="160.9" y="21.8">10k</text>
<text x="160.9" y="20.2">R4</text>
<text x="23.9" y="25.2">TACTILE-SWITCH</text>
<text x="45.9" y="26.1">TACTILE-SWITCH</text>
<text x="45.9" y="24.6">6</text>
<text x="68" y="26.1">TACTILE-SWITCH</text>
<text x="68" y="24.6">7</text>
<text x="93.6" y="27">TACTILE-SWITCH</text>
<text x="93.6" y="25.4">8</text>
<text x="85" y="45.5">Cherry switch U1.25</text>
<text x="85" y="44">U30</text>
<text x="124.7" y="46.4">Cherry switch U1.25</text>
<text x="124.7" y="44.8">U1</text>
<text x="167.9" y="47.3">Cherry switch U1.25</text>
<text x="167.9" y="45.7">U2</text>
<text x="216.4" y="47.3">Cherry switch U1.25</text>
<text x="216.4" y="45.7">U3</text>
<text x="272.9" y="46.6">U4</text>
<text x="330.2" y="47.5">U5</text>
<text x="13.6" y="52.8">R1</text>
<text x="16.4" y="53.1">10K</text>
<text x="51.5" y="53.6">R2</text>
<text x="54.3" y="54">10K</text>
<text x="272.9" y="48.2">Cherry switch U1.25</text>
<text x="330.2" y="49">Cherry switch U1.25</text>
<text x="13.2" y="54.5">SLIDER POTENTIOMETER</text>
<text x="13.8" y="57.5">R</text>
<text x="50.8" y="58.4">R</text>
<text x="51.1" y="55.4">SLIDER POTENTIOMETER</text>
<text x="85.9" y="62.3">Cherry sw</text>
<text x="85.9" y="60.7">U29</text>
<text x="93.3" y="62.3">itch U1.25</text>
<text x="126.5" y="63.1">Cherry switch U1.25</text>
<text x="126.5" y="61.6">U6</text>
<text x="169.7" y="64">Cherry switch U1.25</text>
<text x="169.7" y="62.5">U7</text>
<text x="216.4" y="64.9">Cherry swit</text>
<text x="216.4" y="63.4">U8</text>
<text x="224.7" y="64.9">ch U1.25</text>
<text x="272.9" y="65.1">U9</text>
<text x="329.3" y="65.1">U10</text>
<text x="272.9" y="66.7">Cherry swit</text>
<text x="281.1" y="66.7">ch U1.25</text>
<text x="329.3" y="66.7">Cherry switc</text>
<text x="338.4" y="66.7">h U1.25</text>
<text x="85.9" y="80.8">Cherry swit</text>
<text x="85.9" y="79.2">U28</text>
<text x="94.1" y="80.8">ch U1.25</text>
<text x="124.7" y="80.8">Cherry switch</text>
<text x="124.7" y="79.2">U11</text>
<text x="135.1" y="80.8">U1.25</text>
<text x="167.9" y="80.8">Cherry switch</text>
<text x="167.9" y="79.2">U12</text>
<text x="178.3" y="80.8">U1.25</text>
<text x="216.4" y="80.8">Cherry swit</text>
<text x="216.4" y="79.2">U13</text>
<text x="224.7" y="80.8">ch U1.25</text>
<text x="272" y="81.7">Cherry switc</text>
<text x="272" y="80.1">U14</text>
<text x="281" y="81.7">h U1.25</text>
<text x="329.3" y="80.8">Cherry swit</text>
<text x="329.3" y="79.2">U15</text>
<text x="337.6" y="80.8">ch U1.25</text>
<text x="86.8" y="95.8">Cherry sw</text>
<text x="86.8" y="94.2">U27</text>
<text x="94.2" y="95.8">itch U1.25</text>
<text x="124.7" y="95.1">U16</text>
<text x="167.9" y="95.1">U17</text>
<text x="217.3" y="95.1">U18</text>
<text x="272" y="95.1">U19</text>
<text x="330.2" y="95.1">U20</text>
<text x="124.7" y="96.7">Cherry swit</text>
<text x="132.9" y="96.7">ch U1.25</text>
<text x="167.9" y="96.7">Cherry swit</text>
<text x="176.2" y="96.7">ch U1.25</text>
<text x="217.3" y="96.7">Cherry sw</text>
<text x="224.7" y="96.7">itch U1.25</text>
<text x="272" y="96.7">Cherry swit</text>
<text x="280.2" y="96.7">ch U1.25</text>
<text x="330.2" y="96.7">Cherry sw</text>
<text x="337.6" y="96.7">itch U1.25</text>
<text x="86.8" y="111.7">Cherry swit</text>
<text x="86.8" y="110.1">U26</text>
<text x="95" y="111.7">ch U1.25</text>
<text x="125.6" y="111.7">Cherry sw</text>
<text x="125.6" y="110.1">U21</text>
<text x="133" y="111.7">itch U1.25</text>
<text x="167.9" y="112.5">Cherry swit</text>
<text x="167.9" y="111">U22</text>
<text x="176.2" y="112.5">ch U1.25</text>
<text x="218.2" y="113.4">Cherry sw</text>
<text x="218.2" y="111.9">U23</text>
<text x="225.6" y="113.4">itch U1.25</text>
<text x="273.8" y="112.7">U24</text>
<text x="330.2" y="112.7">U25</text>
<text x="273.8" y="114.3">Cherry switch U1.25</text>
<text x="330.2" y="114.3">Cherry swit</text>
<text x="338.4" y="114.3">ch U1.25</text>
<text x="78.9" y="131.9">CD74HC4067</text>
<text x="78.9" y="130.4">P2</text>
<text x="130" y="131.3">P3</text>
<text x="35.3" y="135.5">KY-023</text>
<text x="35.3" y="133.9">JS1</text>
<text x="130" y="132.8">CD74HC4067</text>
<text x="187.3" y="142.5">E.d.cd4051be</text>
<text x="187.3" y="140.9">ANALOG</text>
<text x="255.2" y="143.5">DIGITAL</text>
<text x="255.2" y="145.1">E.d.cd4051be</text>
<text x="183" y="179.8">P1</text>
<text x="183" y="181.3">Pro Micro - 5V</text>
</g>
<g font-size="1.6" fill="#00f">
<text x="195.4" y="16.9">TFT 0.96</text>
<text x="252.3" y="17.6">A</text>
<text x="264.4" y="17.8">1</text>
<text x="195.4" y="18.6">80x160</text>
<text x="195.4" y="20.2">65k Color</text>
<text x="252.3" y="21.2">C</text>
<text x="264.4" y="23.1">2</text>
<text x="252.3" y="24.7">B</text>
<text x="80.6" y="49.4">1</text>
<text x="90.5" y="49.4">2</text>
<text x="120.3" y="50.3">1</text>
<text x="130.2" y="50.3">2</text>
<text x="163.5" y="51.2">1</text>
<text x="173.4" y="51.2">2</text>
<text x="212" y="51.2">1</text>
<text x="221.9" y="51.2">2</text>
<text x="268.5" y="52">1</text>
<text x="278.3" y="52">2</text>
<text x="325.8" y="52.9">1</text>
<text x="335.7" y="52.9">2</text>
<text x="9.2" y="59.1">1</text>
<text x="20.8" y="59.1">3</text>
<text x="46.2" y="60">1</text>
<text x="57.9" y="60">3</text>
<text x="15.3" y="62.1" transform="rotate(-90 15.3 62.1)">2</text>
<text x="52.4" y="63" transform="rotate(-90 52.4 63)">2</text>
<text x="81.5" y="66.1">1</text>
<text x="91.4" y="66.1">2</text>
<text x="122.1" y="67">1</text>
<text x="131.9" y="67">2</text>
<text x="165.3" y="67.9">1</text>
<text x="175.2" y="67.9">2</text>
<text x="212" y="68.8">1</text>
<text x="221.9" y="68.8">2</text>
<text x="268.5" y="70.6">1</text>
<text x="278.3" y="70.6">2</text>
<text x="324.9" y="70.6">1</text>
<text x="334.8" y="70.6">2</text>
<text x="81.5" y="84.7">1</text>
<text x="91.4" y="84.7">2</text>
<text x="120.3" y="84.7">1</text>
<text x="130.2" y="84.7">2</text>
<text x="163.5" y="84.7">1</text>
<text x="173.4" y="84.7">2</text>
<text x="212" y="84.7">1</text>
<text x="221.9" y="84.7">2</text>
<text x="267.6" y="85.5">1</text>
<text x="277.5" y="85.5">2</text>
<text x="324.9" y="84.7">1</text>
<text x="334.8" y="84.7">2</text>
<text x="82.4" y="99.7">1</text>
<text x="92.3" y="99.7">2</text>
<text x="120.3" y="100.5">1</text>
<text x="130.2" y="100.5">2</text>
<text x="163.5" y="100.5">1</text>
<text x="173.4" y="100.5">2</text>
<text x="212.9" y="100.5">1</text>
<text x="222.8" y="100.5">2</text>
<text x="267.6" y="100.5">1</text>
<text x="277.5" y="100.5">2</text>
<text x="325.8" y="100.5">1</text>
<text x="335.7" y="100.5">2</text>
<text x="82.4" y="115.5">1</text>
<text x="92.3" y="115.5">2</text>
<text x="121.2" y="115.5">1</text>
<text x="131.1" y="115.5">2</text>
<text x="163.5" y="116.4">1</text>
<text x="173.4" y="116.4">2</text>
<text x="213.8" y="117.3">1</text>
<text x="223.7" y="117.3">2</text>
<text x="269.4" y="118.2">1</text>
<text x="279.2" y="118.2">2</text>
<text x="325.8" y="118.2">1</text>
<text x="335.7" y="118.2">2</text>
<text x="69.9" y="137.6">15</text>
<text x="69.9" y="135.8">16</text>
<text x="73.2" y="136.5">C15</text>
<text x="121" y="136.7">16</text>
<text x="124.4" y="137.4">C15</text>
<text x="69.9" y="142.9">12</text>
<text x="69.9" y="141.1">13</text>
<text x="69.9" y="139.3">14</text>
<text x="73.2" y="143.6">C11</text>
<text x="73.2" y="141.8">C12</text>
<text x="73.2" y="140.1">C13</text>
<text x="73.2" y="138.3">C14</text>
<text x="83.5" y="141.8">SIG</text>
<text x="84.4" y="143.6">S3</text>
<text x="87.8" y="142.9">23</text>
<text x="87.8" y="141.1">24</text>
<text x="121" y="143.8">12</text>
<text x="121" y="142">13</text>
<text x="121" y="140.2">14</text>
<text x="121" y="138.5">15</text>
<text x="124.4" y="142.7">C12</text>
<text x="124.4" y="140.9">C13</text>
<text x="124.4" y="139.2">C14</text>
<text x="134.7" y="142.7">SIG</text>
<text x="139" y="143.8">23</text>
<text x="139" y="142">24</text>
<text x="69.9" y="146.4">10</text>
<text x="69.9" y="144.6">11</text>
<text x="70.9" y="149.9">8</text>
<text x="70.9" y="148.2">9</text>
<text x="73.2" y="148.9">C8</text>
<text x="73.2" y="147.1">C9</text>
<text x="73.2" y="145.3">C10</text>
<text x="84.4" y="148.9">S0</text>
<text x="84.4" y="147.1">S1</text>
<text x="84.4" y="145.3">S2</text>
<text x="87.8" y="149.9">19</text>
<text x="87.8" y="148.2">20</text>
<text x="87.8" y="146.4">21</text>
<text x="87.8" y="144.6">22</text>
<text x="121" y="147.3">10</text>
<text x="121" y="145.5">11</text>
<text x="122.1" y="149">9</text>
<text x="124.4" y="149.8">C8</text>
<text x="124.4" y="148">C9</text>
<text x="124.4" y="146.2">C10</text>
<text x="124.4" y="144.5">C11</text>
<text x="135.6" y="149.8">S0</text>
<text x="135.6" y="148">S1</text>
<text x="135.6" y="146.2">S2</text>
<text x="135.6" y="144.5">S3</text>
<text x="139" y="149">20</text>
<text x="139" y="147.3">21</text>
<text x="139" y="145.5">22</text>
<text x="181.2" y="144.6">1</text>
<text x="181.2" y="146.4">2</text>
<text x="181.2" y="148.2">3</text>
<text x="181.2" y="149.9">4</text>
<text x="183.4" y="145.3">X4</text>
<text x="183.4" y="147.1">X6</text>
<text x="183.4" y="148.9">COMMONX1</text>
<text x="189.9" y="145.3">VCC</text>
<text x="191.1" y="147.1">X2</text>
<text x="194.6" y="144.6">9</text>
<text x="194.6" y="146.4">1</text>
<text x="194.6" y="148.2">1</text>
<text x="194.6" y="149.9">1</text>
<text x="195.6" y="146.4">0</text>
<text x="195.6" y="148.2">1</text>
<text x="195.6" y="149.9">2</text>
<text x="249.1" y="147.3">1</text>
<text x="249.1" y="149">2</text>
<text x="251.4" y="148">X4</text>
<text x="251.4" y="149.8">X6</text>
<text x="257.8" y="148">VCC</text>
<text x="259.1" y="149.8">X2</text>
<text x="262.5" y="147.3">9</text>
<text x="262.5" y="149">1</text>
<text x="263.5" y="149">0</text>
<text x="70.9" y="155.2">5</text>
<text x="70.9" y="153.4">6</text>
<text x="70.9" y="151.6">7</text>
<text x="73.2" y="155.9">C4</text>
<text x="73.2" y="154.1">C5</text>
<text x="73.2" y="152.3">C6</text>
<text x="73.2" y="150.6">C7</text>
<text x="82.8" y="154.2">GND</text>
<text x="83.2" y="152.4">VCC</text>
<text x="84.3" y="150.6">EN</text>
<text x="87.8" y="153.5">17</text>
<text x="87.8" y="151.7">18</text>
<text x="122.1" y="154.3">6</text>
<text x="122.1" y="152.5">7</text>
<text x="122.1" y="150.8">8</text>
<text x="124.3" y="155">C5</text>
<text x="124.3" y="153.2">C6</text>
<text x="124.4" y="151.5">C7</text>
<text x="134" y="155">GND</text>
<text x="134.3" y="153.3">VCC</text>
<text x="135.5" y="151.5">EN</text>
<text x="139" y="154.3">17</text>
<text x="139" y="152.6">18</text>
<text x="139" y="150.8">19</text>
<text x="181.2" y="151.7">5</text>
<text x="181.2" y="153.5">6</text>
<text x="181.2" y="155.2">7</text>
<text x="183.4" y="150.6">X7</text>
<text x="183.4" y="152.4">X5</text>
<text x="183.4" y="154.2">INHIBIT</text>
<text x="183.4" y="155.9">VEE</text>
<text x="191.1" y="150.6">X0</text>
<text x="191.1" y="152.4">X3</text>
<text x="192.2" y="155.9">B</text>
<text x="192.2" y="154.2">A</text>
<text x="194.6" y="151.7">1</text>
<text x="194.6" y="153.5">1</text>
<text x="194.6" y="155.2">1</text>
<text x="195.6" y="151.7">3</text>
<text x="195.6" y="153.5">4</text>
<text x="195.6" y="155.2">5</text>
<text x="249.1" y="150.8">3</text>
<text x="249.1" y="152.6">4</text>
<text x="249.1" y="154.3">5</text>
<text x="251.4" y="151.5">COMMONX1</text>
<text x="251.4" y="153.3">X7</text>
<text x="251.4" y="155">X5</text>
<text x="259.1" y="153.3">X0</text>
<text x="259.1" y="155">X3</text>
<text x="262.5" y="150.8">1</text>
<text x="262.5" y="152.6">1</text>
<text x="262.5" y="154.3">1</text>
<text x="263.5" y="150.8">1</text>
<text x="263.5" y="152.6">2</text>
<text x="263.5" y="154.3">3</text>
<text x="70.9" y="157.1">4</text>
<text x="70.9" y="160.4">2</text>
<text x="70.9" y="158.7">3</text>
<text x="73.2" y="157.8">C3</text>
<text x="73.2" y="161.2">C1</text>
<text x="73.2" y="159.4">C2</text>
<text x="122.1" y="158">4</text>
<text x="122.1" y="156">5</text>
<text x="122.1" y="161.3">2</text>
<text x="122.1" y="159.6">3</text>
<text x="124.3" y="158.7">C3</text>
<text x="124.3" y="156.7">C4</text>
<text x="124.4" y="160.3">C2</text>
<text x="181.2" y="157">8</text>
<text x="183.4" y="157.7">GND</text>
<text x="192.2" y="157.7">C</text>
<text x="194.6" y="157">1</text>
<text x="195.6" y="157">6</text>
<text x="249.1" y="156.1">6</text>
<text x="249.1" y="157.9">7</text>
<text x="249.1" y="159.6">8</text>
<text x="251.4" y="156.8">INHIBIT</text>
<text x="251.4" y="158.6">VEE</text>
<text x="251.4" y="160.3">GND</text>
<text x="260.1" y="160.3">C</text>
<text x="260.1" y="158.6">B</text>
<text x="260.1" y="156.8">A</text>
<text x="262.5" y="156.1">1</text>
<text x="262.5" y="157.9">1</text>
<text x="262.5" y="159.6">1</text>
<text x="263.5" y="156.1">4</text>
<text x="263.5" y="157.9">5</text>
<text x="263.5" y="159.6">6</text>
<text x="70.9" y="162.2">1</text>
<text x="73.2" y="162.9">C0</text>
<text x="122.1" y="163.1">1</text>
<text x="124.4" y="163.8">C0</text>
<text x="124.4" y="162">C1</text>
<text x="169.5" y="190.5">10</text>
<text x="169.5" y="188.7">11</text>
<text x="169.5" y="187">12</text>
<text x="172.9" y="191.2">GND</text>
<text x="172.9" y="189.4">RXI</text>
<text x="172.9" y="187.7">TXO</text>
<text x="191.1" y="187.7">RAW</text>
<text x="191.2" y="189.4">GND</text>
<text x="191.7" y="191.2">RST</text>
<text x="196.2" y="187">13</text>
<text x="196.2" y="188.7">14</text>
<text x="196.2" y="190.5">15</text>
<text x="170.6" y="195.8">7</text>
<text x="170.6" y="194">8</text>
<text x="170.6" y="192.3">9</text>
<text x="170.6" y="197.5">6</text>
<text x="172.9" y="196.5">D3</text>
<text x="172.9" y="194.7">D2</text>
<text x="172.9" y="193">GND</text>
<text x="191.6" y="193">VCC</text>
<text x="192.8" y="194.7">A3</text>
<text x="192.8" y="196.5">A2</text>
<text x="196.2" y="192.2">16</text>
<text x="196.2" y="194">17</text>
<text x="196.2" y="195.8">18</text>
<text x="196.3" y="197.6">19</text>
<text x="170.5" y="202.8">3</text>
<text x="170.5" y="201.1">4</text>
<text x="170.5" y="199.3">5</text>
<text x="172.8" y="203.5">D7</text>
<text x="172.8" y="201.8">D6</text>
<text x="172.8" y="200">D5</text>
<text x="172.9" y="198.2">D4</text>
<text x="191.7" y="201.8">D15</text>
<text x="191.7" y="203.6">D14</text>
<text x="192.9" y="198.3">A1</text>
<text x="192.9" y="200">A0</text>
<text x="196.3" y="199.3">20</text>
<text x="196.3" y="201.1">21</text>
<text x="196.3" y="202.8">22</text>
<text x="170.5" y="206.4">1</text>
<text x="170.5" y="204.6">2</text>
<text x="172.8" y="207.1">D9</text>
<text x="172.8" y="205.3">D8</text>
<text x="191.7" y="205.3">D16</text>
<text x="191.7" y="207.1">D10</text>
<text x="196.3" y="204.6">23</text>
<text x="196.3" y="206.4">24</text>
</g>
<g font-size="1.6" fill="#8d2323">
<text x="29.3" y="144.3" transform="rotate(-90 29.3 144.3)">Y+</text>
<text x="31" y="144.3" transform="rotate(-90 31 144.3)">Y out</text>
<text x="32.8" y="144.3" transform="rotate(-90 32.8 144.3)">Y-</text>
<text x="36.3" y="144.3" transform="rotate(-90 36.3 144.3)">X+</text>
<text x="38.1" y="144.3" transform="rotate(-90 38.1 144.3)">X out</text>
<text x="39.9" y="144.3" transform="rotate(-90 39.9 144.3)">X-</text>
<text x="43.4" y="144.3" transform="rotate(-90 43.4 144.3)">SW+</text>
<text x="45.2" y="144.3" transform="rotate(-90 45.2 144.3)">SW-</text>
</g>
<g font-size="1.6" fill="#800">
<text x="284.2" y="280.4">1</text>
<text x="318.7" y="280.4">2</text>
<text x="353.3" y="280.4">3</text>
<text x="387.9" y="280.4">4</text>
<text x="265.4" y="297.9">A</text>
</g>
<g font-size="1.3" fill="#00f">
<text x="204.4" y="15.7">GND</text>
<text x="204.7" y="17.4">VCC</text>
<text x="208.6" y="15">1</text>
<text x="208.6" y="16.7">2</text>
<text x="204.6" y="21">SDA</text>
<text x="204.8" y="22.7">RES</text>
<text x="204.9" y="19.2">SCL</text>
<text x="208.6" y="18.5">3</text>
<text x="208.6" y="20.3">4</text>
<text x="208.6" y="22">5</text>
<text x="208.6" y="23.8">6</text>
<text x="204.9" y="24.5">D/C</text>
<text x="204.9" y="28.3">BLK</text>
<text x="205.6" y="26.3">CS</text>
<text x="208.6" y="25.6">7</text>
<text x="208.6" y="27.3">8</text>
</g>
<text font-size="1.2" fill="#8d2323" x="34.2" y="138.7">KY-023</text>
</svg>
